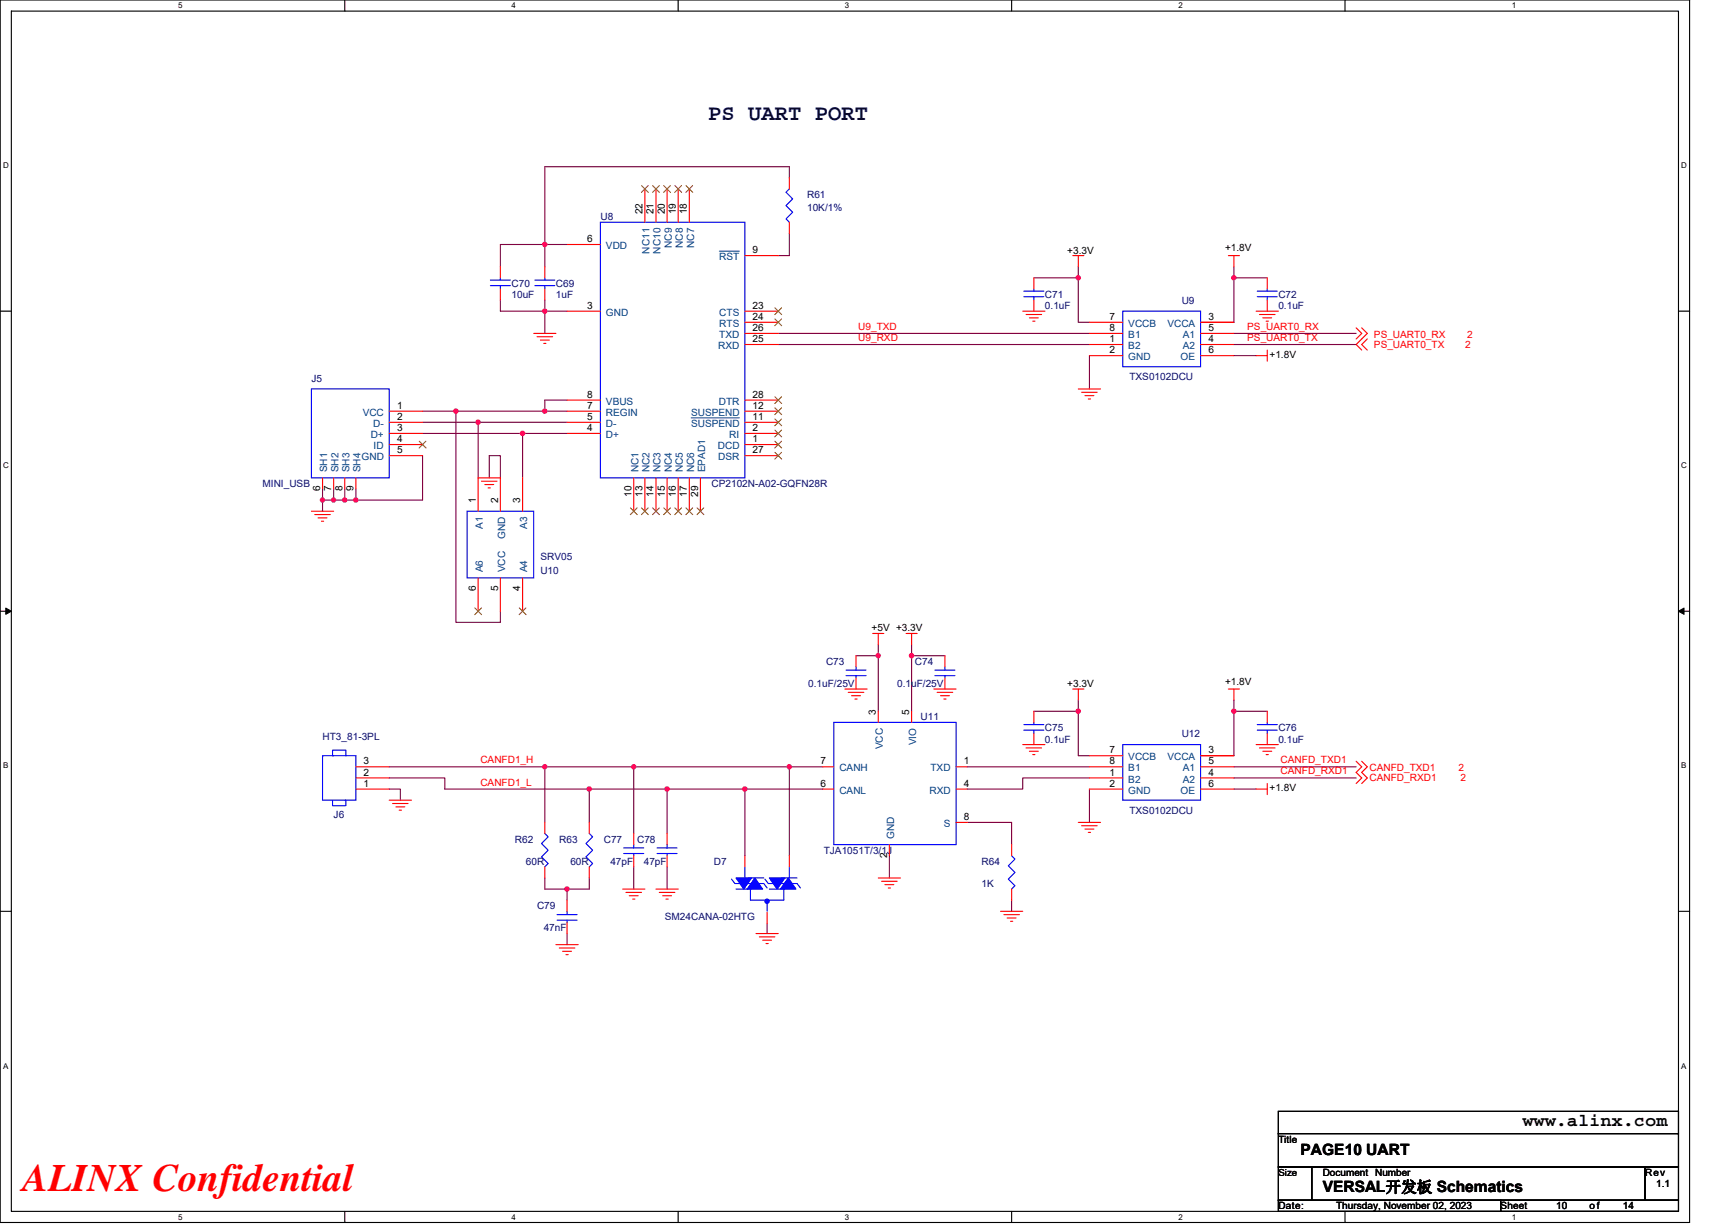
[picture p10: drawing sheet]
<svg xmlns="http://www.w3.org/2000/svg" width="297mm" height="210mm" viewBox="0 0 297 210" stroke-linecap="round" stroke-linejoin="round" font-family="sans-serif">
<path d="M0 0h289.6v209.5h-289.6zM1.9 1.9h285.8v205.7h-285.8z" fill="none" stroke="#000" stroke-width=".19"/>
<g fill="#fff">
<path d="M30.5 .2h.8v1.5h-.8z"/>
<path d="M30.5 207.8h.8v1.6h-.8z"/>
</g>
<path d="M59.1 0v1.9M59.1 207.6v1.9" fill="none" stroke="#000" stroke-width=".19"/>
<g fill="#fff">
<path d="M87.7 .2h.7v1.5h-.7z"/>
<path d="M87.7 207.8h.7v1.6h-.7z"/>
</g>
<path d="M116.2 0v1.9M116.2 207.6v1.9" fill="none" stroke="#000" stroke-width=".19"/>
<g fill="#fff">
<path d="M144.8 .2h.8v1.5h-.8z"/>
<path d="M144.8 207.8h.8v1.6h-.8z"/>
</g>
<path d="M173.4 0v1.9M173.4 207.6v1.9" fill="none" stroke="#000" stroke-width=".19"/>
<g fill="#fff">
<path d="M202 .2h.7v1.5h-.7z"/>
<path d="M202 207.8h.7v1.6h-.7z"/>
</g>
<path d="M230.5 0v1.9M230.5 207.6v1.9" fill="none" stroke="#000" stroke-width=".19"/>
<g fill="#fff">
<path d="M259.1 .2h.8v1.5h-.8z"/>
<path d="M259.1 207.8h.8v1.6h-.8z"/>
<path d="M.5 27.6h1v1.5h-1z"/>
<path d="M288.2 27.6h1v1.5h-1z"/>
<path d="M.5 79.1h1v1.5h-1z"/>
<path d="M288.2 79.1h1v1.5h-1z"/>
</g>
<path d="M0 53.3h1.9M287.7 53.3h1.9" fill="none" stroke="#000" stroke-width=".19"/>
<g fill="#fff">
<path d="M.5 130.5h.9v1.5h-.9z"/>
<path d="M288.2 130.5h.9v1.5h-.9z"/>
</g>
<path d="M0 104.8h1.9M287.7 104.8h1.9" fill="none" stroke="#000" stroke-width=".19"/>
<path d="M1 104.2l.9 .6-.9 .5zM287.7 104.8l.9-.6v1.1z" fill="#000" stroke="#000" stroke-width=".17"/>
<g fill="#fff">
<path d="M.5 181.9h.9v1.6h-.9z"/>
<path d="M288.2 181.9h.9v1.6h-.9z"/>
</g>
<path d="M0 156.2h1.9M287.7 156.2h1.9M219.1 190.5h68.6v3.8h-68.6zM219.1 194.3h68.6v5.7h-68.6zM219.1 200h5.7v5.7h-5.7zM219.1 205.7h38.1v1.9h-38.1zM224.8 200h57.2v5.7h-57.2zM257.2 205.7h30.5v1.9h-30.5zM282 200h5.7v5.7h-5.7z" fill="none" stroke="#000" stroke-width=".19"/>
<g fill="none" stroke="#800040" stroke-width=".19">
<path d="M135.3 30.5v-1.9h-41.9v13.3M85.8 51.4v1.9h7.6v3.8M93.4 41.9h3.8M93.4 51.4v1.9h3.8M93.4 41.9h-7.6v3.8M93.4 41.9v3.8M133.4 59.1h53.3M133.4 57.1h53.3M135.3 40v3.8h-1.9M177.2 47.6h7.6M184.8 47.6v7.6h1.9M184.8 45.7v1.9"/>
<path d="M211.5 47.6v7.6h-5.7M211.5 45.7v1.9h5.7M211.5 57.1h20.9M211.5 59.1h20.9M72.4 72.4h9.6M72.4 74.3h17.2M72.4 78.1v7.6h-11.4M72.4 70.5h5.7M78.1 70.5h15.3M78.1 70.5v36.2h7.7v-1.9M82 72.4h15.2M82 72.4v9.5"/>
<path d="M89.6 74.3h7.6M89.6 74.3v7.6M97.2 68.6h-3.8v1.9h3.8M186.7 61v5.7M211.5 61h3.8M55.3 85.7h1.9M55.3 83.8v1.9M55.3 85.7v1.9M57.2 83.8v1.9M57.2 85.7h1.9M59.1 85.7h1.9M59.1 83.8v1.9"/>
<path d="M61 83.8v1.9M83.9 81.9v-3.8h1.9v3.8M146.7 112.4h3.8M150.5 110.5v1.9M150.5 112.4v9.5M156.2 112.4v9.5M156.2 110.5v1.9M156.2 112.4h5.8M66.7 131.4h26.7M66.7 135.3h1.9v1.9M66.7 133.3h9.5v2h24.8M93.4 131.4h15.2"/>
<path d="M93.4 131.4v9.6M101 135.3v5.7M101 135.3h13.3M108.6 131.4h26.7v15.3M108.6 131.4v11.5M114.3 135.3h13.4M114.3 135.3v7.6M127.7 135.3v11.4M127.7 135.3h13.3M135.3 131.4h5.7M165.8 131.4h20.9M177.2 121.9h7.6"/>
<path d="M184.8 121.9v7.6h1.9M184.8 120v1.9M186.7 135.3v5.7M186.7 133.3h-11.4v2h-9.5M211.5 121.9v7.6h-5.7M211.5 131.4h20.9M211.5 135.3h3.8M211.5 120v1.9h5.7M211.5 133.3h20.9M93.4 150.5v1.9h3.8M97.2 152.4v1.9M101 150.5v1.9h-3.8"/>
<path d="M108.6 148.6v3.8M114.3 148.6v3.8M131.5 158.3v1.7M152.4 146.7v3.8M165.8 141h7.6v3.8M173.4 154.3v1.9M97.2 160v1.9"/>
</g>
<g fill="#f0f" stroke="#f0f" stroke-width=".19">
<circle cx="81.9" cy="72.4" r=".38"/>
<circle cx="89.6" cy="74.3" r=".38"/>
<circle cx="93.4" cy="70.5" r=".38"/>
<circle cx="93.4" cy="41.9" r=".38"/>
<circle cx="93.4" cy="53.3" r=".38"/>
<circle cx="184.8" cy="47.6" r=".38"/>
<circle cx="211.5" cy="47.6" r=".38"/>
<circle cx="57.2" cy="85.7" r=".38"/>
<circle cx="55.3" cy="85.7" r=".38"/>
<circle cx="61" cy="85.7" r=".38"/>
<circle cx="59.1" cy="85.7" r=".38"/>
<circle cx="127.7" cy="135.2" r=".38"/>
<circle cx="135.3" cy="131.4" r=".38"/>
<circle cx="156.2" cy="112.4" r=".38"/>
<circle cx="101" cy="135.2" r=".38"/>
<circle cx="114.3" cy="135.2" r=".38"/>
<circle cx="108.6" cy="131.4" r=".38"/>
<circle cx="93.4" cy="131.4" r=".38"/>
<circle cx="97.2" cy="152.4" r=".38"/>
<circle cx="150.5" cy="112.4" r=".38"/>
<circle cx="184.8" cy="121.9" r=".38"/>
<circle cx="211.5" cy="121.9" r=".38"/>
<circle cx="78.1" cy="70.5" r=".38"/>
</g>
<g fill="none" stroke="#f00" stroke-width=".19">
<path d="M110.5 32.4v5.7M112.4 32.4v5.7M114.3 32.4v5.7M116.2 32.4v5.7M118.1 32.4v5.7M135.3 38.1v1.9M135.3 30.5v1.9M85.8 45.7v1.9M85.8 49.5v1.9M91.5 57.1h3.8M92.1 57.7h2.6M92.6 58.3h1.5"/>
<path d="M93.2 58.9h.4M93.4 45.7v1.9M93.4 49.5v1.9M97.2 53.3h5.7M97.2 41.9h5.7M127.7 43.8h5.7M127.7 53.3h5.7M127.7 55.2h5.7M127.7 59.1h5.7M127.7 57.1h5.7M175.3 53.3h3.8M175.9 53.9h2.6"/>
<path d="M176.4 54.5h1.6M177 55.1h.4M177.2 47.6v1.9M177.2 51.4v1.9M183.9 43.8h1.9M184.8 43.8v1.9M186.7 57.1h5.7M186.7 55.2h5.7M186.7 59.1h5.7M205.8 57.1h5.7M205.8 55.2h5.7M205.8 59.1h5.7"/>
<path d="M210.5 43.8h1.9M211.5 43.8v1.9M215.3 53.3h3.8M215.9 53.9h2.6M216.4 54.5h1.6M217 55.1h.4M217.2 47.6v1.9M217.2 51.4v1.9M232.4 56.2l1 .9-1 1M233.4 56.2l1 .9-2 2 1 .9M234.4 58.1l-1 1 1 .9M66.7 70.5h5.7"/>
<path d="M66.7 72.4h5.7M66.7 74.3h5.7M66.7 76.2h5.7M66.7 78.1h5.7M97.2 74.3h5.7M97.2 72.4h5.7M97.2 70.5h5.7M97.2 68.6h5.7M127.7 76.2h5.7M127.7 74.3h5.7M127.7 72.4h5.7M127.7 70.5h5.7"/>
<path d="M127.7 78.1h5.7M127.7 68.6h5.7M184.8 66.7h3.8M185.4 67.2h2.7M186 67.8h1.5M186.5 68.4h.4M186.7 61h5.7M205.8 61h5.7M215.3 61h1.9M217.2 60v1.9M53.4 87.6h3.8M54 88.2h2.6"/>
<path d="M54.5 88.8h1.5M55.1 89.3h.4M55.3 81.9v1.9M57.2 81.9v1.9M59.1 81.9v1.9M61 81.9v1.9M82 87.6v-5.7h3.8v5.7M82 99.1v5.7M82.5 82.5h2.7M83.1 83.1h1.5M83.7 83.6h.3M85.8 99.1v5.7"/>
<path d="M89.6 81.9v5.7M89.6 99.1v5.7M108.6 81.9v5.7M110.5 81.9v5.7M112.4 81.9v5.7M114.3 81.9v5.7M116.2 81.9v5.7M118.1 81.9v5.7M120.1 81.9v5.7M144.8 118.1h3.8M145.4 118.7h2.7M146 119.3h1.5"/>
<path d="M146.5 119.8h.4M146.7 116.2v1.9M146.7 112.4v1.9M149.6 108.6h1.9M150.5 108.6v1.9M155.3 108.6h1.9M156.2 108.6v1.9M160.1 118.1h3.8M160.6 118.7h2.7M161.2 119.3h1.5M161.8 119.8h.4M162 116.2v1.9"/>
<path d="M162 112.4v1.9M183.9 118.1h1.9M184.8 118.1v1.9M210.5 118.1h1.9M211.5 118.1v1.9M61 135.3h5.7M61 133.3h5.7M61 131.4h5.7M66.7 137.2h3.8M67.3 137.7h2.7M67.9 138.3h1.5M68.4 138.9h.4"/>
<path d="M141 135.3h1.9M141 131.4h1.9M150.5 121.9v1.9M156.2 121.9v1.9M163.9 131.4h1.9M163.9 135.3h1.9M175.3 127.6h3.8M175.9 128.2h2.6M176.4 128.8h1.6M177 129.3h.4M177.2 121.9v1.9M177.2 125.7v1.9"/>
<path d="M186.7 131.4h5.7M186.7 129.5h5.7M186.7 135.3h5.7M186.7 133.3h5.7M205.8 131.4h5.7M205.8 129.5h5.7M205.8 135.3h5.7M205.8 133.3h5.7M215.3 135.3h1.9M215.3 127.6h3.8M215.9 128.2h2.6M216.4 128.8h1.6"/>
<path d="M217 129.3h.4M217.2 134.3v1.9M217.2 121.9v1.9M217.2 125.7v1.9M232.4 130.5l1 .9-1 1 1 .9-1 1M233.4 130.5l1 .9-1 1 1 .9-1 1M93.4 141v1.9M93.4 148.6v1.9M97.2 158.1v1.9M97.2 154.3v1.9M101 141v1.9M101 148.6v1.9"/>
<path d="M106.7 152.4h3.8M107.3 153h2.7M107.9 153.5h1.5M108.4 154.1h.4M108.6 146.7v1.9M108.6 142.9v1.9M112.4 152.4h3.8M113 153h2.7M113.6 153.5h1.5M114.1 154.1h.4M114.3 146.7v1.9M114.3 142.9v1.9"/>
<path d="M127.7 146.7v1.9M131.5 156.4v1.9M135.3 146.7v1.9M150.5 150.5h3.8M151.1 151.1h2.7M151.7 151.6h1.5M152.2 152.2h.4M152.4 144.8v1.9M163.9 141h1.9M171.5 156.2h3.8M172.1 156.8h2.6M172.6 157.4h1.6"/>
<path d="M173.2 157.9h.4M173.4 144.8v1.9M173.4 152.4v1.9M184.8 141h3.8M185.4 141.5h2.7M186 142.1h1.5M186.5 142.7h.4M95.3 161.9h3.8M95.9 162.5h2.6M96.4 163.1h1.6M97 163.6h.4M129.6 160h3.8"/>
<path d="M130.2 160.6h2.6M130.7 161.2h1.5M131.3 161.7h.4"/>
</g>
<g fill="none" stroke="#00f" stroke-width=".19">
<path d="M102.9 38.1h24.8v43.8h-24.8zM135.3 32.4l-.6 .6 1.2 1.1-1.2 1.1 1.2 1.2-1.2 1.1 .6 .6M84 49h3.5M84 48h3.5M85.8 47.6v.4M85.8 49v.5M91.7 49h3.4M91.7 48h3.4M93.4 47.6v.4M93.4 49v.5M175.5 50.9h3.4M175.5 49.9h3.4"/>
<path d="M177.2 49.5v.4M177.2 50.9v.5M192.4 53.3h13.4v9.6h-13.4zM215.5 50.9h3.4M215.5 49.9h3.4M217.2 49.5v.4M217.2 50.9v.5M53.4 66.7h13.3v15.2h-13.3zM80 87.6h11.5v11.5h-11.5zM145 114.9h3.4M145 115.8h3.4M146.7 115.8v.4"/>
<path d="M146.7 114.3v.6M160.2 114.9h3.5M160.2 115.8h3.5M162 115.8v.4M162 114.3v.6M55.3 129.5h5.7v7.7h-5.7zM57 137.2v.9h2.3v-.9h-.2M57.2 129.5h-.2v-.9h2.3v.9M142.9 123.8h21v21h-21zM175.5 125.2h3.4M175.5 124.2h3.4M177.2 123.8v.4"/>
<path d="M177.2 125.2v.5M192.4 127.6h13.4v9.6h-13.4zM215.5 125.2h3.4M215.5 124.2h3.4M217.2 123.8v.4M217.2 125.2v.5M93.4 142.9l.6 .5-1.2 1.2 1.2 1.1-1.2 1.2 1.2 1.1-.6 .6M95.5 156.8h3.4M95.5 157.7h3.4M97.2 157.7v.4M97.2 156.2v.6M101 142.9l.6 .5-1.2 1.2 1.2 1.1-1.2 1.2 1.2 1.1-.6 .6"/>
<path d="M106.9 145.4h3.4M106.9 146.3h3.4M108.6 146.3v.4M108.6 144.8v.6M112.6 145.4h3.5M112.6 146.3h3.5M114.3 146.3v.4M114.3 144.8v.6M125.4 150.7l.6 .7h4.9l.6 .8M126.2 152.4h2.6M127.7 148.6v1.9M128.2 150.5h2.7"/>
<path d="M128.6 152.4v1.9h5.7v-1.9M131.1 150.7l.6 .7h4.9l.6 .8M131.5 154.3v1.9M131.9 152.4h2.6M134 150.5h2.6M135.3 148.6v1.9M173.4 146.7l.6 .6-1.2 1.1 1.2 1.1-1.2 1.2 1.2 1.1-.6 .6"/>
</g>
<g fill="none" stroke="#804000" stroke-width=".17">
<path d="M110 31.8l1.1 1.2M111.1 31.8l-1.2 1.2M111.9 31.8l1.1 1.2M113 31.8l-1.2 1.2M113.8 31.8l1.1 1.2M114.9 31.8l-1.2 1.2M115.7 31.8l1.1 1.2M116.8 31.8l-1.1 1.2M117.6 31.8l1.1 1.2M118.7 31.8l-1.1 1.2M132.8 52.8l1.2 1.1M132.8 54.7l1.2 1.1"/>
<path d="M134 52.8l-1.2 1.1M134 54.7l-1.2 1.1M71.9 75.6l1.1 1.2M73 75.6l-1.2 1.2M132.8 75.6l1.2 1.2M132.8 73.7l1.2 1.2M132.8 71.8l1.2 1.2M132.8 69.9l1.2 1.2M132.8 77.5l1.2 1.2M132.8 68l1.2 1.2M134 75.6l-1.2 1.2M134 73.7l-1.2 1.2"/>
<path d="M134 71.8l-1.2 1.2M134 69.9l-1.2 1.2M134 77.5l-1.2 1.2M134 68l-1.2 1.2M108.1 87.1l1.1 1.1M109.2 87.1l-1.2 1.1M110 87.1l1.1 1.1M111.1 87.1l-1.2 1.1M111.9 87.1l1.1 1.1M113 87.1l-1.2 1.1M113.8 87.1l1.1 1.1M114.9 87.1l-1.2 1.1"/>
<path d="M115.7 87.1l1.1 1.1M116.8 87.1l-1.1 1.1M117.6 87.1l1.1 1.1M118.7 87.1l-1.1 1.1M119.5 87.1l1.1 1.1M120.6 87.1l-1.1 1.1M81.4 104.2l1.1 1.2M82.5 104.2l-1.1 1.2M89 104.2l1.2 1.2M90.1 104.2l-1.1 1.2"/>
</g>
<g fill="#00f" stroke="#00f" stroke-width=".19">
<path d="M129.4 150.5l1.3 1.9h-2.6z" fill-rule="evenodd"/>
<path d="M126.2 150.5h2.6l-1.3 1.9z" fill-rule="evenodd"/>
<path d="M131.9 150.5h2.6l-1.3 1.9z" fill-rule="evenodd"/>
<path d="M135.1 150.5l1.3 1.9h-2.6z" fill-rule="evenodd"/>
<circle cx="131.5" cy="154.5" r=".38"/>
</g>
<path d="M123.3 43.1h3.4M118.5 71.6h8.2" fill="none" stroke="#004080" stroke-width=".17"/>
<text font-size="6.7" fill="#f00" x="3.8" y="204.1">ALINX Confidential</text>
<text font-size="3.8" fill="#000040" x="121.4" y="20.5">PS UART PORT</text>
<text font-size="3" x="261" y="193.1">www.alinx.com</text>
<g font-size="2.7">
<text x="222.9" y="197.9">PAGE10 UART</text>
<text x="226.7" y="204.4">VERSAL开发板 Schematics</text>
</g>
<g font-size="1.7" fill="#000080">
<text x="138.3" y="33.9">R61</text>
<text x="102.9" y="37.7">U8</text>
<text x="138.3" y="36.2">10K/1%</text>
<text x="87.7" y="49.2">C70</text>
<text x="87.7" y="51.1">10uF</text>
<text x="95.3" y="49.2">C69</text>
<text x="95.3" y="51.1">1uF</text>
<text x="179.1" y="51.1">C71</text>
<text x="179.1" y="53">0.1uF</text>
<text x="202.5" y="52">U9</text>
<text x="219.1" y="51.1">C72</text>
<text x="219.1" y="53">0.1uF</text>
<text x="53.4" y="65.6">J5</text>
<text x="193.6" y="65.2">TXS0102DCU</text>
<text x="45" y="83.5">MINI_USB</text>
<text x="122" y="83.5">CP2102N-A02-GQFN28R</text>
<text x="92.6" y="98.3">U10</text>
<text x="92.6" y="96">SRV05</text>
<text x="141.6" y="113.9">C73</text>
<text x="156.8" y="113.9">C74</text>
<text x="138.5" y="117.8">0.1uF/25V</text>
<text x="153.8" y="117.8">0.1uF/25V</text>
<text x="157.8" y="123.5">U11</text>
<text x="179.1" y="125.4">C75</text>
<text x="219.1" y="125.4">C76</text>
<text x="55.3" y="126.9">HT3_81-3PL</text>
<text x="179.1" y="127.3">0.1uF</text>
<text x="202.5" y="126.3">U12</text>
<text x="219.1" y="127.3">0.1uF</text>
<text x="57.2" y="140.2">J6</text>
<text x="193.6" y="139.5">TXS0102DCU</text>
<text x="88.2" y="144.4">R62</text>
<text x="90.1" y="148.2">60R</text>
<text x="95.9" y="144.4">R63</text>
<text x="97.8" y="148.2">60R</text>
<text x="103.5" y="144.4">C77</text>
<text x="104.6" y="148.2">47pF</text>
<text x="109.2" y="144.4">C78</text>
<text x="110.3" y="148.2">47pF</text>
<text x="122.3" y="148.2">D7</text>
<text x="141.2" y="146.3">TJA1051T/3/1J</text>
<text x="168.3" y="148.2">R64</text>
<text x="92.1" y="155.9">C79</text>
<text x="168.3" y="152">1K</text>
<text x="93.2" y="159.7">47nF</text>
<text x="114" y="157.8">SM24CANA-02HTG</text>
</g>
<g font-size="1.7">
<text x="100.6" y="41.5">6</text>
<text x="110.1" y="36.8" transform="rotate(-90 110.1 36.8)">22</text>
<text x="112" y="36.8" transform="rotate(-90 112 36.8)">21</text>
<text x="113.9" y="36.8" transform="rotate(-90 113.9 36.8)">20</text>
<text x="115.8" y="36.8" transform="rotate(-90 115.8 36.8)">19</text>
<text x="117.7" y="36.8" transform="rotate(-90 117.7 36.8)">18</text>
<text x="129" y="43.4">9</text>
<text x="182.9" y="43.5">+3.3V</text>
<text x="210" y="43.1">+1.8V</text>
<text x="100.6" y="52.9">3</text>
<text x="129" y="52.9">23</text>
<text x="129" y="54.8">24</text>
<text x="129" y="58.7">25</text>
<text x="129" y="56.7">26</text>
<text x="190.2" y="56.7">8</text>
<text x="190.2" y="54.8">7</text>
<text x="190.2" y="58.7">1</text>
<text x="207.1" y="54.8">3</text>
<text x="207.1" y="56.7">5</text>
<text x="207.1" y="58.7">4</text>
<text x="190.2" y="60.6">2</text>
<text x="207.1" y="60.6">6</text>
<text x="217.6" y="61.4">+1.8V</text>
<text x="68" y="70.1">1</text>
<text x="68" y="72">2</text>
<text x="100.6" y="72">5</text>
<text x="100.6" y="70.1">7</text>
<text x="100.6" y="68.2">8</text>
<text x="129" y="70.1">12</text>
<text x="129" y="72">11</text>
<text x="129" y="68.2">28</text>
<text x="68" y="73.9">3</text>
<text x="68" y="77.7">5</text>
<text x="68" y="75.8">4</text>
<text x="100.6" y="73.9">4</text>
<text x="129" y="77.7">27</text>
<text x="129" y="75.8">1</text>
<text x="129" y="73.9">2</text>
<text x="54.9" y="84.2" transform="rotate(-90 54.9 84.2)">6</text>
<text x="56.8" y="84.2" transform="rotate(-90 56.8 84.2)">7</text>
<text x="58.7" y="84.2" transform="rotate(-90 58.7 84.2)">8</text>
<text x="60.6" y="84.2" transform="rotate(-90 60.6 84.2)">9</text>
<text x="81.6" y="86.3" transform="rotate(-90 81.6 86.3)">1</text>
<text x="85.4" y="86.3" transform="rotate(-90 85.4 86.3)">2</text>
<text x="89.2" y="86.3" transform="rotate(-90 89.2 86.3)">3</text>
<text x="108.2" y="85.2" transform="rotate(-90 108.2 85.2)">10</text>
<text x="110.1" y="85.2" transform="rotate(-90 110.1 85.2)">13</text>
<text x="112" y="85.2" transform="rotate(-90 112 85.2)">14</text>
<text x="113.9" y="85.2" transform="rotate(-90 113.9 85.2)">15</text>
<text x="115.8" y="85.2" transform="rotate(-90 115.8 85.2)">16</text>
<text x="117.7" y="85.2" transform="rotate(-90 117.7 85.2)">17</text>
<text x="119.7" y="85.2" transform="rotate(-90 119.7 85.2)">29</text>
<text x="81.6" y="101.3" transform="rotate(-90 81.6 101.3)">6</text>
<text x="85.4" y="101.3" transform="rotate(-90 85.4 101.3)">5</text>
<text x="89.2" y="101.3" transform="rotate(-90 89.2 101.3)">4</text>
<text x="149.4" y="108.2">+5V +3.3V</text>
<text x="182.9" y="117.8">+3.3V</text>
<text x="210" y="117.4">+1.8V</text>
<text x="150.1" y="122.5" transform="rotate(-90 150.1 122.5)">3</text>
<text x="155.8" y="122.5" transform="rotate(-90 155.8 122.5)">5</text>
<text x="62.3" y="131">3</text>
<text x="140.6" y="131">7</text>
<text x="165.2" y="131">1</text>
<text x="190.2" y="131">8</text>
<text x="190.2" y="129.1">7</text>
<text x="207.1" y="129.1">3</text>
<text x="207.1" y="131">5</text>
<text x="62.3" y="134.9">1</text>
<text x="62.3" y="132.9">2</text>
<text x="140.6" y="134.9">6</text>
<text x="165.2" y="134.9">4</text>
<text x="190.2" y="134.9">2</text>
<text x="190.2" y="132.9">1</text>
<text x="207.1" y="134.9">6</text>
<text x="207.1" y="132.9">4</text>
<text x="217.6" y="135.7">+1.8V</text>
<text x="165.2" y="140.6">8</text>
<text x="152" y="147.1" transform="rotate(-90 152 147.1)">2</text>
<text x="219.1" y="195.9">Title</text>
<text x="219.1" y="201.5">Size</text>
<text x="226.7" y="201.6">Document Number</text>
<text x="282" y="201.6">Rev</text>
<text x="283.9" y="203.5">1.1</text>
<text x="219.1" y="207.3">Date:</text>
<text x="229" y="207.3">Thursday, November 02, 2023</text>
<text x="257.2" y="207.3">Sheet</text>
<text x="266.7" y="207.3">10</text>
<text x="272.5" y="207.3">of</text>
<text x="278.2" y="207.3">14</text>
</g>
<g font-size="1.7" fill="#004080">
<text x="103.9" y="42.7">VDD</text>
<text x="111.3" y="43.5" transform="rotate(-90 111.3 43.5)">NC11</text>
<text x="113.2" y="43.5" transform="rotate(-90 113.2 43.5)">NC10</text>
<text x="115.1" y="42.5" transform="rotate(-90 115.1 42.5)">NC9</text>
<text x="117" y="42.5" transform="rotate(-90 117 42.5)">NC8</text>
<text x="119" y="42.5" transform="rotate(-90 119 42.5)">NC7</text>
<text x="123.3" y="44.6">RST</text>
<text x="103.9" y="54.1">GND</text>
<text x="123.1" y="59.8">RXD</text>
<text x="123.3" y="54.1">CTS</text>
<text x="123.3" y="56">RTS</text>
<text x="123.3" y="57.9">TXD</text>
<text x="193.4" y="57.9">B1</text>
<text x="193.4" y="56">VCCB</text>
<text x="193.4" y="59.8">B2</text>
<text x="200.1" y="56">VCCA</text>
<text x="202.7" y="57.9">A1</text>
<text x="202.7" y="59.8">A2</text>
<text x="193.4" y="61.7">GND</text>
<text x="202.3" y="61.7">OE</text>
<text x="62.2" y="71.3">VCC</text>
<text x="103.9" y="71.3">REGIN</text>
<text x="103.9" y="69.4">VBUS</text>
<text x="118.5" y="71.3">SUSPEND</text>
<text x="123.2" y="69.4">DTR</text>
<text x="63.5" y="75.1">D+</text>
<text x="64" y="73.2">D-</text>
<text x="64" y="77">ID</text>
<text x="103.9" y="75.1">D+</text>
<text x="103.9" y="73.2">D-</text>
<text x="118.5" y="73.2">SUSPEND</text>
<text x="123" y="77">DCD</text>
<text x="125" y="75.1">RI</text>
<text x="56.1" y="81" transform="rotate(-90 56.1 81)">SH1</text>
<text x="58" y="81" transform="rotate(-90 58 81)">SH2</text>
<text x="59.9" y="81" transform="rotate(-90 59.9 81)">SH3</text>
<text x="61.8" y="81" transform="rotate(-90 61.8 81)">SH4</text>
<text x="62" y="78.9">GND</text>
<text x="109.4" y="81" transform="rotate(-90 109.4 81)">NC1</text>
<text x="111.3" y="81" transform="rotate(-90 111.3 81)">NC2</text>
<text x="113.2" y="81" transform="rotate(-90 113.2 81)">NC3</text>
<text x="115.1" y="81" transform="rotate(-90 115.1 81)">NC4</text>
<text x="117" y="81" transform="rotate(-90 117 81)">NC5</text>
<text x="119" y="81" transform="rotate(-90 119 81)">NC6</text>
<text x="120.9" y="81" transform="rotate(-90 120.9 81)">EPAD1</text>
<text x="123.1" y="78.9">DSR</text>
<text x="82.8" y="90.7" transform="rotate(-90 82.8 90.7)">A1</text>
<text x="86.6" y="92.4" transform="rotate(-90 86.6 92.4)">GND</text>
<text x="90.4" y="90.7" transform="rotate(-90 90.4 90.7)">A3</text>
<text x="82.8" y="98.1" transform="rotate(-90 82.8 98.1)">A6</text>
<text x="86.6" y="98.1" transform="rotate(-90 86.6 98.1)">VCC</text>
<text x="90.4" y="98.1" transform="rotate(-90 90.4 98.1)">A4</text>
<text x="151.3" y="128.4" transform="rotate(-90 151.3 128.4)">VCC</text>
<text x="157.1" y="127.7" transform="rotate(-90 157.1 127.7)">VIO</text>
<text x="193.4" y="130.3">VCCB</text>
<text x="200.1" y="130.3">VCCA</text>
<text x="143.9" y="136">CANL</text>
<text x="143.9" y="132.2">CANH</text>
<text x="159.3" y="136">RXD</text>
<text x="159.5" y="132.2">TXD</text>
<text x="193.4" y="132.2">B1</text>
<text x="193.4" y="136">GND</text>
<text x="193.4" y="134.1">B2</text>
<text x="202.3" y="136">OE</text>
<text x="202.7" y="132.2">A1</text>
<text x="202.7" y="134.1">A2</text>
<text x="153.2" y="143.8" transform="rotate(-90 153.2 143.8)">GND</text>
<text x="161.8" y="141.8">S</text>
</g>
<g font-size="1.7" fill="#f00">
<text x="147.1" y="56.6">U9_TXD</text>
<text x="147.1" y="58.5">U9_RXD</text>
<text x="213.8" y="56.6">PS_UART0_RX</text>
<text x="213.8" y="58.5">PS_UART0_TX</text>
<text x="235.5" y="57.9">PS_UART0_RX</text>
<text x="235.5" y="59.6">PS_UART0_TX</text>
<text x="251.1" y="59.6">2</text>
<text x="251.5" y="57.9">2</text>
<text x="82.3" y="130.9">CANFD1_H</text>
<text x="219.5" y="130.9">CANFD_TXD1</text>
<text x="82.3" y="134.7">CANFD1_L</text>
<text x="219.5" y="132.8">CANFD_RXD1</text>
<text x="234.7" y="132.2">CANFD_TXD1</text>
<text x="234.7" y="133.9">CANFD_RXD1</text>
<text x="250" y="132.2">2</text>
<text x="250.4" y="133.9">2</text>
</g>
<g font-size="1.4">
<text x="30.5" y="1.4">5</text>
<text x="87.7" y="1.4">4</text>
<text x="144.8" y="1.4">3</text>
<text x="202" y="1.4">2</text>
<text x="259.1" y="1.4">1</text>
<text x=".5" y="28.9">D</text>
<text x="288.2" y="28.9">D</text>
<text x=".5" y="80.3">C</text>
<text x="288.2" y="80.3">C</text>
<text x=".5" y="131.7">B</text>
<text x="288.2" y="131.7">B</text>
<text x=".5" y="183.2">A</text>
<text x="288.2" y="183.2">A</text>
<text x="30.5" y="209.1">5</text>
<text x="87.7" y="209.1">4</text>
<text x="144.8" y="209.1">3</text>
<text x="202" y="209.1">2</text>
<text x="259.1" y="209.1">1</text>
</g>
</svg>
